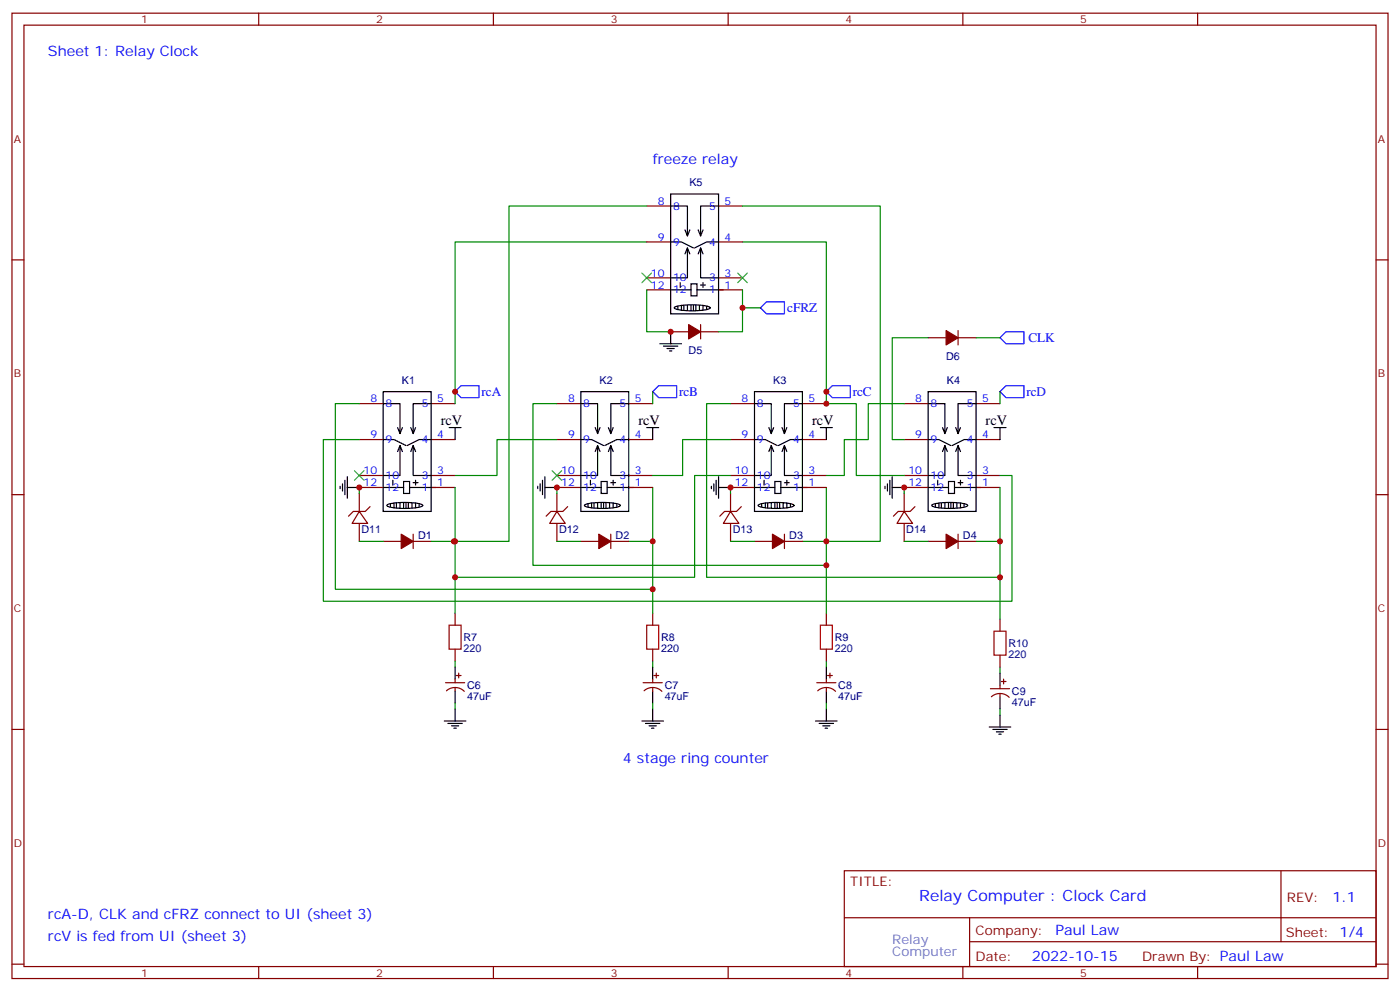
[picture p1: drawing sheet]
<svg xmlns="http://www.w3.org/2000/svg" width="412mm" height="292mm" viewBox="0 0 412 292" stroke-linecap="round" stroke-linejoin="round" font-family="sans-serif">
<g fill="none" stroke="#870000" stroke-width=".35">
<path d="M3.5 3.9h405.4v284.3h-405.4zM7.1 7.4h398.2v277.3h-398.2zM76.2 3.9v3.5M145.3 3.9v3.5M214.5 3.9v3.5M283.6 3.9v3.5M352.8 3.9v3.5M3.5 76.6h3.6M190.5 71.3h7.1M190.5 60.7h7.1M211.7 71.3h7M211.7 60.7h7"/>
<path d="M405.3 76.6h3.6M190.5 85.4h7.1M190.5 81.8h7.1M197.6 97.7h5.2M206.4 95.6v4.2M206.4 97.7h5.3M211.7 85.4h7M211.7 81.8h7M273.4 99.5h5.3M282.2 97.4v4.2M282.2 99.5h5.3M105.8 118.9h7.1"/>
<path d="M127 118.9h7.1M164 118.9h7.1M185.2 118.9h7.1M215.2 118.9h7M236.4 118.9h7M266.3 118.9h7.1M287.5 118.9h7.1M105.8 129.5h7.1M127 129.5h7.1M164 129.5h7.1M185.2 129.5h7.1M215.2 129.5h7"/>
<path d="M236.4 129.5h7M266.3 129.5h7.1M287.5 129.5h7.1M3.5 145.7h3.6M105.8 150.6l2.5 3.6h-4.6zM105.8 143.6h7.1M105.8 140.1h7.1M105.8 145.3v5.3M105.8 154.2v5.3M109 149.2l-1.4 1.4h-3.5l-1.4 1.4M112.9 159.5h5.3M121.7 157.3v4.3"/>
<path d="M121.7 159.5h5.3M127 143.6h7.1M127 140.1h7.1M164 150.6l2.5 3.6h-4.6zM164 143.6h7.1M164 140.1h7.1M164 145.3v5.3M164 154.2v5.3M167.2 149.2l-1.4 1.4h-3.5l-1.4 1.4M171.1 159.5h5.3M179.9 159.5h5.3M179.9 157.3v4.3"/>
<path d="M185.2 143.6h7.1M185.2 140.1h7.1M215.2 150.6l2.5 3.6h-4.6zM215.2 143.6h7M215.2 140.1h7M215.2 145.3v5.3M215.2 154.2v5.3M218.4 149.2l-1.4 1.4h-3.6l-1.4 1.4M222.2 159.5h5.3M231.1 159.5h5.3M231.1 157.3v4.3M236.4 143.6h7"/>
<path d="M236.4 140.1h7M266.3 150.6l2.5 3.6h-4.6zM266.3 143.6h7.1M266.3 140.1h7.1M266.3 145.3v5.3M266.3 154.2v5.3M269.5 149.2l-1.4 1.4h-3.5l-1.4 1.4M273.4 159.5h5.3M282.2 159.5h5.3M282.2 157.3v4.3M287.5 143.6h7.1M287.5 140.1h7.1"/>
<path d="M405.3 145.7h3.6M134.1 180.6v3.6M134.1 191.2v3.5M134.4 199h1.4M135.1 198.3v1.4M192.3 180.6v3.6M192.3 191.2v3.5M192.6 199h1.4M193.3 198.3v1.4M243.4 180.6v3.6M243.4 191.2v3.5M243.8 199h1.4"/>
<path d="M244.5 198.3v1.4M294.6 182.4v3.5M294.6 193v3.5M3.5 214.8h3.6M131.2 201.1h5.7M131.5 203.5a3.8 3.8 0 0 1 5.3 .1M134.1 200v1.1M134.1 202.5v1.1M189.4 201.1h5.7M189.7 203.5a3.8 3.8 0 0 1 5.3 .1M192.3 200v1.1M192.3 202.5v1.1"/>
<path d="M240.6 201.1h5.6M240.9 203.5a3.8 3.8 0 0 1 5.2 .1M243.4 200v1.1M243.4 202.5v1.1M291.7 202.8h5.7M292 205.2a3.8 3.8 0 0 1 5.3 .2M294.6 201.8v1M294.6 204.3v1M294.9 200.7h1.4M295.6 200v1.4M405.3 214.8h3.6M248.7 256.5h156.6v28.2h-156.6z"/>
<path d="M377.3 256.5v20.9M248.7 270.3h156.5M285.6 277.4h119.6M285.6 270.3v14.1M3.5 284h3.6M76.2 284.7v3.5M145.3 284.7v3.5M214.5 284.7v3.5M283.6 284.7v3.5M352.8 284.7v3.5M405.3 284h3.6"/>
</g>
<g fill="none" stroke="#000" stroke-width=".35">
<path d="M197.6 57.2h14.1v35.2h-14.1zM197.6 71.3h3.1l3.6 1.7M197.6 60.7h4.9v8.8l-.7-1.8M202.5 73l-.7 1.8M203.2 74.8l-.7-1.8v8.8h-4.9M203.2 67.7l-.7 1.8M206.4 73l-.7 1.8M207.1 74.8l-.7-1.8v8.8h5.3M207.1 67.7l-.7 1.8M211.7 71.3h-3.6l-3.5 1.7M211.7 60.7h-5.3v8.8l-.7-1.8M197.6 85.4h6"/>
<path d="M197.6 97.7v3.5M198.7 90.5a19.4 19.4 0 0 1 10.4 0l.1 .2a8.7 8.7 0 0 1-5.3 .8 8.7 8.7 0 0 1-5.3-.8zM199.7 90.3v.7M200.4 83.3v1.4M200.7 90v1.4M201.4 90v1.4M202.5 90v1.4M203.6 83.6h1.7v3.5h-1.7zM203.6 90v1.4M204.3 90v1.4M205 90v1.4M205.3 85.4h7.8"/>
<path d="M206 90v1.4M206.4 84h1.4M207.1 83.3v1.4M207.1 90v1.4M208.1 90.3v.7M112.9 115.4h14.1v35.2h-14.1zM112.9 118.9h4.9v8.8l-.7-1.8M127 118.9h-5.3v8.8l-.7-1.8M171.1 115.4h14.1v35.2h-14.1zM171.1 118.9h4.9v8.8l-.7-1.8M185.2 118.9h-5.3v8.8l-.7-1.8M194.4 101.2h6.3"/>
<path d="M195.4 102h4.3M196.5 102.7h2.1M197.2 103.4h.7M222.2 115.4h14.2v35.2h-14.2zM222.2 118.9h5v8.8l-.7-1.8M236.4 118.9h-5.3v8.8l-.7-1.8M273.4 115.4h14.1v35.2h-14.1zM273.4 118.9h4.9v8.8l-.7-1.8M287.5 118.9h-5.3v8.8l-.7-1.8M112.9 129.5h3.2l3.5 1.7M117.8 131.2l-.7 1.8M118.5 133l-.7-1.8v8.9h-4.9"/>
<path d="M118.5 125.9l-.7 1.8M121.7 131.2l-.7 1.8M122.4 133l-.7-1.8v8.9h5.3M122.4 125.9l-.7 1.8M127 129.5h-3.5l-3.6 1.7M132.3 125.9h3.5M134.1 125.9v3.6M171.1 129.5h3.2l3.5 1.7M176 131.2l-.7 1.8M176.7 133l-.7-1.8v8.9h-4.9M176.7 125.9l-.7 1.8M179.9 131.2l-.7 1.8"/>
<path d="M180.6 133l-.7-1.8v8.9h5.3M180.6 125.9l-.7 1.8M185.2 129.5h-3.5l-3.5 1.7M190.5 125.9h3.5M192.3 125.9v3.6M222.2 129.5h3.2l3.6 1.7M227.2 131.2l-.7 1.8M227.9 133l-.7-1.8v8.9h-5M227.9 125.9l-.7 1.8M231.1 131.2l-.7 1.8M231.8 133l-.7-1.8v8.9h5.3M231.8 125.9l-.7 1.8"/>
<path d="M236.4 129.5h-3.6l-3.5 1.7M241.7 125.9h3.5M243.4 125.9v3.6M273.4 129.5h3.2l3.5 1.7M278.3 131.2l-.7 1.8M279 133l-.7-1.8v8.9h-4.9M279 125.9l-.7 1.8M282.2 131.2l-.7 1.8M282.9 133l-.7-1.8v8.9h5.3M282.9 125.9l-.7 1.8M287.5 129.5h-3.5l-3.5 1.7M292.8 125.9h3.5"/>
<path d="M294.6 125.9v3.6M100.2 143.2v.7M100.9 142.5v2.1M101.6 141.5v4.2M102.3 143.6h3.5M102.3 140.4v6.4M112.9 143.6h6M114.1 148.7a19.4 19.4 0 0 1 10.3 0l.1 .2a8.7 8.7 0 0 1-5.3 .9 8.7 8.7 0 0 1-5.3-.9zM115 148.5v.7M115.7 141.5v1.4M116.1 148.2v1.4M116.8 148.2v1.4"/>
<path d="M117.8 148.2v1.4M118.9 141.8h1.7v3.5h-1.7zM118.9 148.2v1.4M119.6 148.2v1.4M120.3 148.2v1.4M120.6 143.6h7.8M121.4 148.2v1.4M121.7 142.2h1.4M122.4 141.5v1.4M122.4 148.2v1.4M123.5 148.5v.7M158.4 143.2v.7"/>
<path d="M159.1 142.5v2.1M159.8 141.5v4.2M160.5 143.6h3.5M160.5 140.4v6.4M171.1 143.6h6M172.3 148.7a19.4 19.4 0 0 1 10.3 0l.1 .2a8.7 8.7 0 0 1-5.3 .9 8.7 8.7 0 0 1-5.2-.9zM173.2 148.5v.7M173.9 141.5v1.4M174.3 148.2v1.4M175 148.2v1.4M176 148.2v1.4M177.1 141.8h1.8v3.5h-1.8z"/>
<path d="M177.1 148.2v1.4M177.8 148.2v1.4M178.5 148.2v1.4M178.9 143.6h7.7M179.6 148.2v1.4M179.9 142.2h1.4M180.6 141.5v1.4M180.6 148.2v1.4M181.7 148.5v.7M209.5 143.2v.7M210.3 142.5v2.1M211 141.5v4.2"/>
<path d="M211.7 143.6h3.5M211.7 140.4v6.4M222.2 143.6h6M223.4 148.7a19.4 19.4 0 0 1 10.4 0l.1 .2a8.7 8.7 0 0 1-5.3 .9 8.7 8.7 0 0 1-5.3-.9zM224.4 148.5v.7M225.1 141.5v1.4M225.4 148.2v1.4M226.1 148.2v1.4M227.2 148.2v1.4M228.2 141.8h1.8v3.5h-1.8zM228.2 148.2v1.4M229 148.2v1.4"/>
<path d="M229.7 148.2v1.4M230 143.6h7.8M230.7 148.2v1.4M231.1 142.2h1.4M231.8 141.5v1.4M231.8 148.2v1.4M232.8 148.5v.7M260.7 143.2v.7M261.4 142.5v2.1M262.1 141.5v4.2M262.8 143.6h3.5M262.8 140.4v6.4"/>
<path d="M273.4 143.6h6M274.6 148.7a19.4 19.4 0 0 1 10.3 0l.1 .2a8.7 8.7 0 0 1-5.2 .9 8.7 8.7 0 0 1-5.3-.9zM275.5 148.5v.7M276.2 141.5v1.4M276.6 148.2v1.4M277.3 148.2v1.4M278.3 148.2v1.4M279.4 141.8h1.8v3.5h-1.8zM279.4 148.2v1.4M280.1 148.2v1.4M280.8 148.2v1.4M281.2 143.6h7.7"/>
<path d="M281.9 148.2v1.4M282.2 142.2h1.4M282.9 141.5v1.4M282.9 148.2v1.4M284 148.5v.7M134.1 196.5v3.5M192.3 196.5v3.5M243.4 196.5v3.5M294.6 198.3v3.5M130.9 212.4h6.3M131.9 213.1h4.3M133 213.8h2.1"/>
<path d="M133.7 214.5h.7M134.1 203.6v3.5M134.1 208.8v3.6M189.1 212.4h6.3M190.1 213.1h4.3M191.2 213.8h2.1M191.9 214.5h.7M192.3 203.6v3.5M192.3 208.8v3.6M240.2 212.4h6.4M241.3 213.1h4.2M242.4 213.8h2.1"/>
<path d="M243.1 214.5h.7M243.4 203.6v3.5M243.4 208.8v3.6M291.4 214.1h6.3M292.5 214.8h4.2M293.5 215.5h2.1M294.2 216.3h.7M294.6 205.3v3.5M294.6 210.6v3.5"/>
</g>
<g fill="#870000" stroke="#870000" stroke-width=".35">
<path d="M118.2 157.3l3.5 2.2-3.5 2.1z"/>
<path d="M176.4 157.3l3.5 2.2-3.5 2.1z"/>
<path d="M227.5 157.3l3.6 2.2-3.6 2.1z"/>
<path d="M278.7 157.3l3.5 2.2-3.5 2.1z"/>
<path d="M202.8 95.6l3.6 2.1-3.6 2.1z"/>
<path d="M278.7 97.4l3.5 2.1-3.5 2.1z"/>
</g>
<g fill="none" stroke="#008700" stroke-width=".35">
<path d="M190.5 71.3h-56.4v47.6M190.5 60.7h-40.6v98.8h-16.2M218.7 60.7h40.6v98.8h-15.9v7h-86.4v-47.6h7M218.7 71.3h24.7v47.6h8.8v21.2h14.1M190.5 85.4v12.3h7.1M218.7 85.4v12.3h-7M218.7 90.7h5.3M273.4 99.5h-10.6v30h3.5M287.5 99.5h7.1M105.8 118.9h-7v54.7h93.5v-14.1M192.3 115.4v3.5M215.2 118.9h-7.1v51.1h86.5v-10.5"/>
<path d="M266.3 118.9h-10.5v10.6h-7.1v10.6h-5.3M294.6 115.4v3.5M105.8 129.5h-10.6v47.6h202.9v-37h-3.5M164 129.5h-17.6v10.6h-12.3M215.2 129.5h-14.1v10.6h-8.8M105.8 159.5h7.1M105.8 143.6v1.7M134.1 143.6v15.9h-7.1M164 159.5h7.1M164 143.6v1.7M192.3 143.6v15.9h-7.1M215.2 140.1h-10.6v29.9h-70.5v-10.5"/>
<path d="M215.2 159.5h7M215.2 143.6v1.7M243.4 143.6v15.9h-7M266.3 159.5h7.1M266.3 143.6v1.7M294.6 143.6v15.9h-7.1M134.1 170v10.6M192.3 173.6v7M243.4 166.5v14.1M294.6 170v12.4M134.1 194.7v1.8M192.3 194.7v1.8"/>
<path d="M243.4 194.7v1.8M294.6 196.5v1.8M134.1 207.1v1.7M192.3 207.1v1.7M243.4 207.1v1.7M294.6 208.8v1.8"/>
</g>
<path d="M224 90.7l1.8-1.8h5.3v3.5h-5.3zM294.6 99.5l1.7-1.8h5.3v3.5h-5.3zM135.8 113.6h5.3v3.5h-5.3l-1.7-1.7zM194 113.6h5.3v3.5h-5.3l-1.7-1.7zM245.2 113.6h5.3v3.5h-5.3l-1.8-1.7zM296.3 113.6h5.3v3.5h-5.3l-1.7-1.7z" fill="none" stroke="#00f" stroke-width=".35"/>
<path d="M132.3 184.2h3.5v7h-3.5zM190.5 184.2h3.5v7h-3.5zM241.7 184.2h3.5v7h-3.5zM292.8 185.9h3.5v7.1h-3.5z" fill="none" stroke="#a10000" stroke-width=".35"/>
<path d="M189.1 80.4l2.8 2.9M191.9 80.4l-2.8 2.9M217.3 80.4l2.8 2.9M220.1 80.4l-2.8 2.9M104.4 138.6l2.8 2.9M107.2 138.6l-2.8 2.9M162.6 138.6l2.9 2.9M165.5 138.6l-2.9 2.9" fill="none" stroke="#3c3" stroke-width=".35"/>
<g fill="#c00">
<circle cx="243.4" cy="118.9" r=".88"/>
<circle cx="197.6" cy="97.7" r=".88"/>
<circle cx="218.7" cy="90.7" r=".88"/>
<circle cx="243.4" cy="115.4" r=".88"/>
<circle cx="134.1" cy="115.4" r=".88"/>
<circle cx="134.1" cy="159.5" r=".88"/>
<circle cx="133.7" cy="159.5" r=".88"/>
<circle cx="134.1" cy="170" r=".88"/>
<circle cx="192.3" cy="173.6" r=".88"/>
<circle cx="243.4" cy="166.5" r=".88"/>
<circle cx="294.6" cy="170" r=".88"/>
<circle cx="192.3" cy="159.5" r=".88"/>
<circle cx="243.4" cy="159.5" r=".88"/>
<circle cx="294.6" cy="159.5" r=".88"/>
<circle cx="105.8" cy="143.6" r=".88"/>
<circle cx="164" cy="143.6" r=".88"/>
<circle cx="215.2" cy="143.6" r=".88"/>
<circle cx="266.3" cy="143.6" r=".88"/>
</g>
<text font-size="4.6" fill="#00f" x="270.8" y="265.5">Relay Computer : Clock Card</text>
<g font-size="4.2" fill="#00f">
<text x="14.1" y="16.6">Sheet 1: Relay Clock</text>
<text x="192.3" y="48.3">freeze relay</text>
<text x="183.4" y="224.7">4 stage ring counter</text>
<text x="392.5" y="265.7">1.1</text>
<text x="14.1" y="270.6">rcA-D, CLK and cFRZ connect to UI (sheet 3)</text>
<text x="310.9" y="275.3">Paul Law</text>
<text x="14.1" y="277.1">rcV is fed from UI (sheet 3)</text>
<text x="304" y="283.1">2022-10-15</text>
</g>
<g font-size="4.2">
<text x="129.8" y="125.2">rcV</text>
<text x="188" y="125.2">rcV</text>
<text x="239.2" y="125.2">rcV</text>
<text x="290.3" y="125.2">rcV</text>
</g>
<g font-size="3.9" fill="#00f">
<text x="231.9" y="91.9">cFRZ</text>
<text x="302.9" y="100.8">CLK</text>
<text x="141.8" y="116.6">rcA</text>
<text x="200" y="116.6">rcB</text>
<text x="251.2" y="116.6">rcC</text>
<text x="302.3" y="116.6">rcD</text>
</g>
<g font-size="3.9" fill="#800">
<text x="250.5" y="261.1">TITLE:</text>
<text x="379.1" y="265.7">REV:</text>
<text x="287.4" y="275.3">Company:</text>
<text x="378.7" y="275.9">Sheet: 1/4</text>
<text x="287.4" y="282.9">Date:</text>
<text x="336.4" y="283">Drawn By: Paul Law</text>
</g>
<g font-size="3.9" fill="#39c">
<text x="262.8" y="281.5">Computer</text>
<text x="262.8" y="278">Relay</text>
</g>
<g font-size="3.2" fill="#800">
<text x="41.6" y="6.9">1</text>
<text x="110.8" y="6.9">2</text>
<text x="179.9" y="6.9">3</text>
<text x="249.1" y="6.9">4</text>
<text x="318.2" y="6.9">5</text>
<text x="4.1" y="42">A</text>
<text x="405.9" y="42">A</text>
<text x="4.1" y="111.1">B</text>
<text x="405.9" y="111.1">B</text>
<text x="4.1" y="180.3">C</text>
<text x="405.9" y="180.3">C</text>
<text x="4.1" y="249.4">D</text>
<text x="405.9" y="249.4">D</text>
<text x="41.6" y="287.7">1</text>
<text x="110.8" y="287.7">2</text>
<text x="179.9" y="287.7">3</text>
<text x="249.1" y="287.7">4</text>
<text x="318.2" y="287.7">5</text>
</g>
<g font-size="3.2" fill="#000080">
<text x="203.1" y="54.9">K5</text>
<text x="202.8" y="104.3">D5</text>
<text x="278.7" y="106">D6</text>
<text x="118.4" y="113.1">K1</text>
<text x="176.6" y="113.1">K2</text>
<text x="227.8" y="113.1">K3</text>
<text x="278.9" y="113.1">K4</text>
<text x="106.5" y="157.1">D11</text>
<text x="123.1" y="158.8">D1</text>
<text x="164.7" y="157.1">D12</text>
<text x="181.3" y="158.8">D2</text>
<text x="215.8" y="157.1">D13</text>
<text x="232.5" y="158.8">D3</text>
<text x="267" y="157.1">D14</text>
<text x="283.6" y="158.8">D4</text>
<text x="136.5" y="188.8">R7</text>
<text x="194.7" y="188.8">R8</text>
<text x="245.9" y="188.8">R9</text>
<text x="297" y="190.6">R10</text>
<text x="136.5" y="192">220</text>
<text x="194.7" y="192">220</text>
<text x="245.9" y="192">220</text>
<text x="297" y="193.8">220</text>
<text x="137.6" y="202.9">C6</text>
<text x="195.8" y="202.9">C7</text>
<text x="246.9" y="202.9">C8</text>
<text x="137.6" y="206.1">47uF</text>
<text x="195.8" y="206.1">47uF</text>
<text x="246.9" y="206.1">47uF</text>
<text x="298.1" y="207.9">47uF</text>
<text x="298.1" y="204.7">C9</text>
</g>
<g font-size="3.2" fill="#00f">
<text x="193.8" y="60.3">8</text>
<text x="198.3" y="61.7">8</text>
<text x="208.9" y="61.7">5</text>
<text x="213.4" y="60.3">5</text>
<text x="193.8" y="70.9">9</text>
<text x="213.4" y="70.9">4</text>
<text x="198.3" y="72.3">9</text>
<text x="208.9" y="72.3">4</text>
<text x="191.8" y="81.5">10</text>
<text x="198.3" y="82.9">10</text>
<text x="208.9" y="82.9">3</text>
<text x="213.4" y="81.5">3</text>
<text x="191.8" y="85">12</text>
<text x="198.3" y="86.4">12</text>
<text x="208.9" y="86.4">1</text>
<text x="213.4" y="85">1</text>
<text x="109.1" y="118.5">8</text>
<text x="113.6" y="119.9">8</text>
<text x="124.3" y="119.9">5</text>
<text x="128.8" y="118.5">5</text>
<text x="167.3" y="118.5">8</text>
<text x="171.8" y="119.9">8</text>
<text x="182.5" y="119.9">5</text>
<text x="187" y="118.5">5</text>
<text x="218.5" y="118.5">8</text>
<text x="223" y="119.9">8</text>
<text x="233.6" y="119.9">5</text>
<text x="238.1" y="118.5">5</text>
<text x="269.6" y="118.5">8</text>
<text x="274.1" y="119.9">8</text>
<text x="284.8" y="119.9">5</text>
<text x="289.3" y="118.5">5</text>
<text x="109.1" y="129.1">9</text>
<text x="113.6" y="130.5">9</text>
<text x="124.3" y="130.5">4</text>
<text x="128.8" y="129.1">4</text>
<text x="167.3" y="129.1">9</text>
<text x="171.8" y="130.5">9</text>
<text x="182.5" y="130.5">4</text>
<text x="187" y="129.1">4</text>
<text x="218.5" y="129.1">9</text>
<text x="223" y="130.5">9</text>
<text x="233.6" y="130.5">4</text>
<text x="238.1" y="129.1">4</text>
<text x="269.6" y="129.1">9</text>
<text x="274.1" y="130.5">9</text>
<text x="284.8" y="130.5">4</text>
<text x="289.3" y="129.1">4</text>
<text x="107.1" y="143.2">12</text>
<text x="107.1" y="139.7">10</text>
<text x="113.6" y="141.1">10</text>
<text x="124.3" y="141.1">3</text>
<text x="128.8" y="139.7">3</text>
<text x="128.8" y="143.2">1</text>
<text x="165.3" y="143.2">12</text>
<text x="165.3" y="139.7">10</text>
<text x="171.8" y="141.1">10</text>
<text x="182.5" y="141.1">3</text>
<text x="187" y="139.7">3</text>
<text x="187" y="143.2">1</text>
<text x="216.5" y="143.2">12</text>
<text x="216.5" y="139.7">10</text>
<text x="223" y="141.1">10</text>
<text x="233.6" y="141.1">3</text>
<text x="238.1" y="139.7">3</text>
<text x="238.1" y="143.2">1</text>
<text x="267.6" y="143.2">12</text>
<text x="267.6" y="139.7">10</text>
<text x="274.1" y="141.1">10</text>
<text x="284.8" y="141.1">3</text>
<text x="289.3" y="139.7">3</text>
<text x="289.3" y="143.2">1</text>
<text x="113.6" y="144.6">12</text>
<text x="124.3" y="144.6">1</text>
<text x="171.8" y="144.6">12</text>
<text x="182.5" y="144.6">1</text>
<text x="223" y="144.6">12</text>
<text x="233.6" y="144.6">1</text>
<text x="274.1" y="144.6">12</text>
<text x="284.8" y="144.6">1</text>
</g>
</svg>
